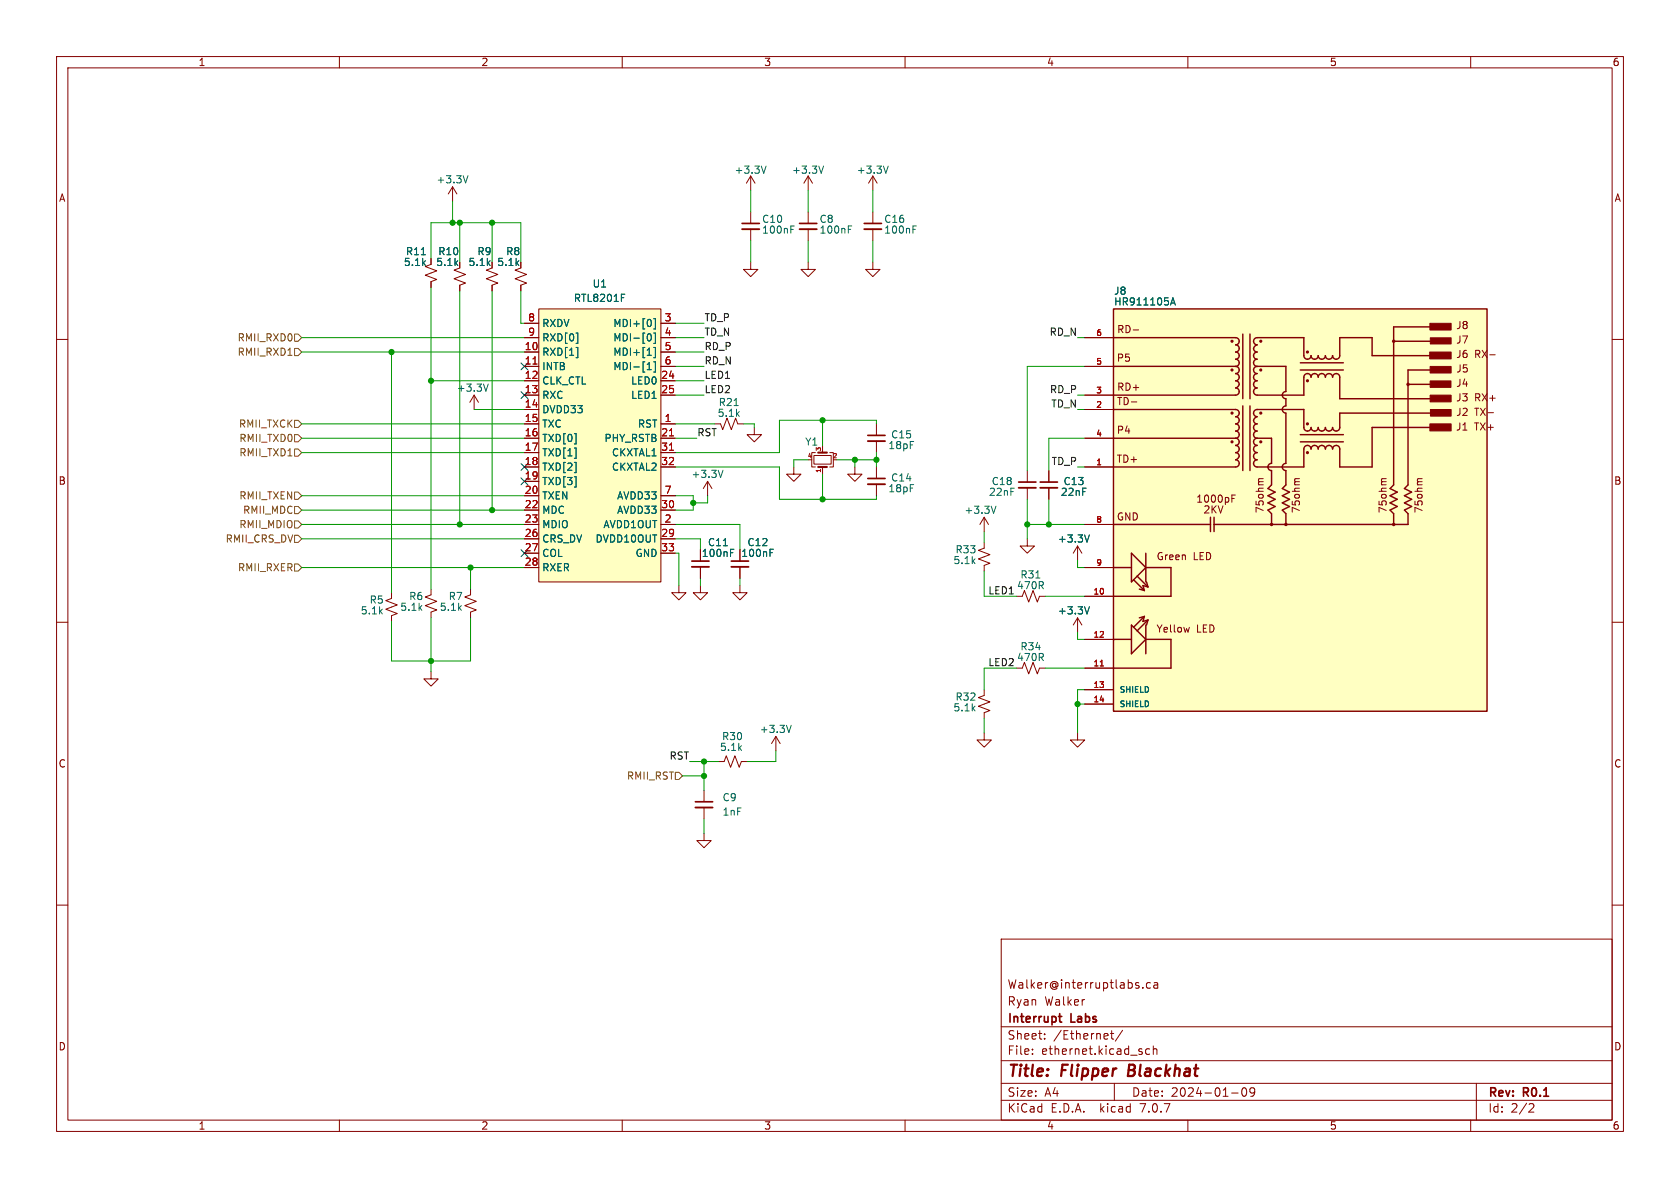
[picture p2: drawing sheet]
<svg xmlns="http://www.w3.org/2000/svg" width="297mm" height="210mm" viewBox="0 0 297 210" stroke-linecap="round" stroke-linejoin="round" font-family="sans-serif">
<g fill="none" stroke="#840000" stroke-width=".18">
<path d="M10 10h277v190h-277zM12 12h273v186h-273zM60 10v2M110 10v2M160 10v2M210 10v2M260 10v2M80 33l-.8 1.3M80 33v2.6M80 33l.8 1.3M132.7 31.1l-.7 1.3M132.7 31.1v2.6"/>
<path d="M132.7 37.5v2M132.7 31.1l.8 1.3M142.9 31.1l-.8 1.3M142.9 31.1v2.6M142.9 37.5v2M142.9 31.1l.7 1.3M154.3 31.1l-.8 1.3M154.3 31.1v2.6M154.3 37.5v2M154.3 31.1l.8 1.3M10 60h2M76.2 45.7v1l-1 .4 2 .8-2 .7 2 .8-1 .4v1"/>
<path d="M81.3 46.4v1l-1 .4 2 .7-2 .8 2 .7-1 .4v1M87 46.4v1l-1 .4 2 .7-2 .8 2 .7-1 .4v1M92.1 46.4v1l-1 .4 2 .7-2 .8 2 .7-1 .4v1M92.7 59.7h2.5M92.7 57.2h2.5M95.2 54.6h21.6v48.3h-21.6zM116.8 59.7h2.6M116.8 57.2h2.6M132.7 46.4v1.2h1.3l-1.3 1.3-1.3-1.3h1.3M132.7 40.5v2M142.9 46.4v1.2h1.2l-1.2 1.3-1.3-1.3h1.3M142.9 40.5v2"/>
<path d="M154.3 46.4v1.2h1.3l-1.3 1.3-1.3-1.3h1.3M154.3 40.5v2M191.8 59.7h5M200.3 58.3h1M285 60h2M83.8 69.9l-.7 1.2M83.8 69.9v2.5M83.8 69.9l.8 1.2M92.7 74.9h2.5M92.7 72.4h2.5M92.7 69.9h2.5M92.7 77.5h2.5"/>
<path d="M92.7 64.8h2.5M92.7 62.2h2.5M92.7 67.3h2.5M116.8 74.9h2.6M116.8 69.9h2.6M116.8 77.5h2.6M116.8 64.8h2.6M116.8 62.2h2.6M116.8 67.3h2.6M126.4 74.9h1l.4 1 .7-2 .8 2 .7-2 .4 1h1M133.3 75.6v1.2h1.3l-1.3 1.3-1.2-1.3h1.2M145.4 78.7v1.3"/>
<path d="M154.9 74.9v2.1M154.9 78v2M191.8 72.4h5M191.8 69.9h5M191.8 77.5h5M191.8 64.8h5M200 71h1M263.4 62.7h.9M92.7 82.6h2.5M92.7 92.7h2.5M92.7 80h2.5M92.7 85.1h2.5"/>
<path d="M92.7 87.6h2.5M92.7 90.2h2.5M92.7 95.3h2.5M92.7 97.8h2.5M116.8 82.6h2.6M116.8 92.7h2.6M116.8 80h2.6M116.8 87.6h2.6M116.8 90.2h2.6M116.8 95.3h2.6M116.8 97.8h2.6M125.1 85.1l-.8 1.3"/>
<path d="M125.1 85.1v2.5M125.1 85.1l.8 1.3M140.3 82.6v1.2h1.3l-1.3 1.3-1.2-1.3h1.2M143.9 80.5h3v1.5h-3zM144.1 80h-.6v2.6h.6M145.4 82.6v1.2M146.7 80h.6v2.6h-.6M151.1 82.6v1.2h-1.2l1.2 1.3 1.3-1.3h-1.3M154.9 82.6v2M154.9 85.6v2M174 95.9v1l-1 .4 2 .7-2 .8 2 .8-1 .3v1.1M174 91.4v2.6"/>
<path d="M174 91.4l-.8 1.3M174 91.4l.8 1.3M181.6 95.3v1.2h1.3l-1.3 1.3-1.3-1.3h1.3M181.6 83.2v2M181.6 86.2v2.1M185.4 83.2v2M185.4 86.2v2.1M190.5 96.5v2.6M190.5 96.5l-.8 1.3M190.5 96.5l.8 1.3M191.8 82.6h5M191.8 92.7h5"/>
<path d="M217.8 88.1h.4M217.8 87.5h.6M223.3 84.6h-.6l-.2 .4M229.7 84.6h-.6l-.2 .4M245.1 84.6h-.7l-.2 .4M251.4 84.6h-.6l-.2 .4M10 110h2M69.2 104.8v1l-1 .4 2 .7-2 .8 2 .8-1 .3v1.1M76.2 118.7v1.3h1.3l-1.3 1.3-1.3-1.3h1.3M76.2 104.1v1.1l-1 .3 2 .8-2 .8 2 .7-1 .4v1M83.2 104.1v1.1l-1 .3 2 .8-2 .8 2 .7-1 .4v1M92.7 100.3h2.5"/>
<path d="M120 103.5v1.3h1.3l-1.3 1.2-1.3-1.2h1.3M123.8 103.5v1.3h-1.2l1.2 1.2 1.3-1.2h-1.3M123.8 100.2v2M130.8 103.5v1.3h1.3l-1.3 1.2-1.3-1.2h1.3M130.8 100.2v2M179.7 118.1h1l.4-1 .8 2 .7-2 .8 2 .4-1h1M179.7 105.4h1l.4-1 .8 2 .7-2 .8 2 .4-1h1M190.5 109.2l-.8 1.3M190.5 109.2v2.6M190.5 109.2l.8 1.3M191.8 105.4h5M191.8 118.1h5"/>
<path d="M191.8 113h5M191.8 100.3h5M210.3 110.9l-.3 .8M285 110h2M124.5 139.7v2M127 134.6h1l.4-1 .8 2 .7-2 .8 2 .4-1h1M137.2 130.2l-.8 1.2M137.2 130.2v2.5M137.2 130.2l.7 1.2M174 129.5v1.3h1.3l-1.3 1.3-1.3-1.3h1.3M174 121.9v1l-1 .4 2 .8-2 .7 2 .8-1 .4v1M190.5 129.5v1.3h1.3l-1.3 1.3-1.3-1.3h1.3"/>
<path d="M191.8 121.9h5M191.8 124.5h5M10 160h2M124.5 147.3v1.3h1.2l-1.2 1.3-1.3-1.3h1.3M124.5 142.7v2.1M285 160h2M177 166h108v32h-108zM202 174.6v.1M203.4 173.8l-.4-.1-.3 .3v.4l.1 .2h.6M204 173.8h.6l.1 .9M204.7 174.1h-.5a.29 .29 0 0 0-.2 .3 .29 .29 0 0 0 .2 .3l.5-.1M60 198v2"/>
<path d="M110 198v2M160 198v2M177 194.5h108M177 191.5h108M177 187.5h108M177 181.5h108M182.5 186.3v.1M182.5 185.5v.1M184.7 183.6v.1M184.7 182.8v.1M196.3 182.7h.6M196.5 182.2v1.3l.4 .2"/>
<path d="M197 191.5v3M198.5 182.1l-1.3 2M203.2 185.5l-.4-.1-.3 .3v.4l.2 .2h.5M203.9 185.5l.2-.1 .4 .1v.9M203.9 184.9v1.5M210 198v2M217.7 193.2h1.2M219.7 192.4l.2-.1a.81 .81 0 0 1 .6 .6 .81 .81 0 0 1-.3 .8l-.2 .1a.81 .81 0 0 1-.3-1.4zM221.8 192.9l-.3 .3h-.3l-.2-.3 .1-.5 .4-.1 .2 .1a.99 .99 0 0 1-.3 1.4h-.3M260 198v2M261 191.5v6.5M270.5 195.1l.5 .1 .2 .3-1 1.1h1"/>
</g>
<path d="M199.6 188.2l-.2 2h.8" fill="none" stroke="#840000" stroke-width=".4"/>
<path d="M131.2 39.5h3M141.4 39.5h3M152.8 39.5h3M153.4 77h3.1M122.3 99.2h3M129.3 99.2h3M153.4 84.6h3.1M180.1 85.2h3M183.9 85.2h3M122.9 141.7h3.1M187.1 179.7h.6M187.3 179.2v1.3l.4 .2" fill="none" stroke="#840000" stroke-width=".3"/>
<g fill="none" stroke="#006464" stroke-width=".18">
<path d="M82.7 31.1l-.4 1.2M135.4 29.4l-.4 1.2M139.8 39.9h.6M145.6 29.4l-.4 1.2M150 39.9h.6M157 29.4l-.4 1.2M161.4 39.9h.6M74.5 45h.7M101.8 58.9h.3v1.8h-.3M109.9 52.6h.4M109.9 52h.6M114.6 59.1l.1-.1a.68 .68 0 0 1 .5 .6 .68 .68 0 0 1-.5 .7l-.1-.1"/>
<path d="M115 56.6l.1 .3-.1 .7M115.6 56.3h.3v1.9h-.3M115.6 58.9h.3v1.8h-.3M139.8 40.6h.4M150 40.5h.4M161.4 40.5h.4M206.9 53.9l.5-1.3 .4 1.3M207.1 53.6h.6M86.3 67.9l-.4 1.3M101.5 76.7h.3v1.8h-.3M101.5 79.2h.3v1.8h-.3M101.8 61.4h.3v1.8h-.3"/>
<path d="M114.4 62.8h.7M114.4 65.3h.7M114.5 64.4l.3-.3v1.2M115.6 61.4h.3v1.8h-.3M115.6 64h.3v1.8h-.3M129.8 71.7h.7M101.5 81.7h.3v1.9h-.3M101.5 84.3h.3v1.8h-.3M127.8 83.1l-.4 1.3M127.9 96.5h.7M129.1 97.7h.5M129.1 97.1h.7"/>
<path d="M136.1 97.7h.5M136.1 97.1h.6M176.1 89.5l-.4 1.2M192.6 94.6l-.4 1.2M183.1 102.2h.7M192.6 107.3l-.4 1.2M139.9 128.2l-.4 1.3"/>
</g>
<path d="M131.2 40.5h3M141.4 40.5h3M152.8 40.5h3M153.4 78h3.1M153.4 85.6h3.1M180.1 86.2h3M183.9 86.2h3M122.3 100.2h3M129.3 100.2h3M122.9 142.7h3.1" fill="none" stroke="#840000" stroke-width=".33"/>
<g fill="#ffffc2" stroke="#ffffc2" stroke-width=".18">
<path d="M196.8 54.6h66.1v71.1h-66.1z"/>
<path d="M95.2 54.6h21.6v48.3h-21.6z"/>
</g>
<g fill="none" stroke="#840000" stroke-width=".25">
<path d="M196.8 54.6h66.1v71.1h-66.1zM196.8 59.7h21.6a.63 .63 0 0 1 .7 .6 .63 .63 0 0 1-.7 .7 .63 .63 0 0 1 .7 .6 .63 .63 0 0 1-.7 .6 .63 .63 0 0 1 .7 .7 .63 .63 0 0 1-.7 .6 .63 .63 0 0 1 .7 .6 .63 .63 0 0 1-.7 .7M219.7 59.1v11.4M221 59.1v11.4M253.4 57.8h-7v27.9l-.7 .7 1.3 .6-1.3 .6 1.3 .7-1.3 .6 1.3 .6-1.3 .7 .7 .6v1.9M196.8 72.4h21.6a.63 .63 0 0 1 .7 .6 .63 .63 0 0 1-.7 .7 .63 .63 0 0 1 .7 .6 .63 .63 0 0 1-.7 .6 .63 .63 0 0 1 .7 .7 .63 .63 0 0 1-.7 .6 .63 .63 0 0 1 .7 .6 .63 .63 0 0 1-.7 .7M196.8 77.5h21.6M196.8 64.8h21.6M218.4 77.5a.63 .63 0 0 1 .7 .6 .63 .63 0 0 1-.7 .6 .63 .63 0 0 1 .7 .7 .63 .63 0 0 1-.7 .6 .63 .63 0 0 1 .7 .6 .63 .63 0 0 1-.7 .7 .63 .63 0 0 1 .7 .6 .63 .63 0 0 1-.7 .7h-21.6M218.4 64.8a.63 .63 0 0 1 .7 .6 .63 .63 0 0 1-.7 .6 .63 .63 0 0 1 .7 .7 .63 .63 0 0 1-.7 .6 .63 .63 0 0 1 .7 .6 .63 .63 0 0 1-.7 .7 .63 .63 0 0 1 .7 .6 .63 .63 0 0 1-.7 .7h-21.6M219.7 71.8v11.4M221 71.8v11.4"/>
<path d="M222.2 64.8a.63 .63 0 0 0-.6 .6 .63 .63 0 0 0 .6 .6 .63 .63 0 0 0-.6 .7 .63 .63 0 0 0 .6 .6 .63 .63 0 0 0-.6 .6 .63 .63 0 0 0 .6 .7 .63 .63 0 0 0-.6 .6 .63 .63 0 0 0 .6 .7h8.3v-3.2a.63 .63 0 0 1 .6-.7 .63 .63 0 0 1 .7 .7 .63 .63 0 0 1 .6-.7 .63 .63 0 0 1 .6 .7 .63 .63 0 0 1 .7-.7 .63 .63 0 0 1 .6 .7 .63 .63 0 0 1 .6-.7 .63 .63 0 0 1 .7 .7 .63 .63 0 0 1 .6-.7 .63 .63 0 0 1 .7 .7v3.8h16.5M222.2 77.5h2.6v4.4a.63 .63 0 0 0-.6 .7 .63 .63 0 0 0 .6 .6v2.5l-.6 .7 1.2 .6-1.2 .6 1.2 .7-1.2 .6 1.2 .6-1.2 .7 .6 .6v1.9M222.2 64.8h5.1v4.4a.63 .63 0 0 0-.6 .7 .63 .63 0 0 0 .6 .6v1.3a.63 .63 0 0 0-.6 .6 .63 .63 0 0 0 .6 .6v8.9a.63 .63 0 0 0-.6 .7 .63 .63 0 0 0 .6 .6v2.5l-.6 .7 1.3 .6-1.3 .6 1.3 .7-1.3 .6 1.3 .6-1.3 .7 .6 .6v1.9M229.9 78.1h7.6M229.9 76.8h7.6M229.9 65.4h7.6M229.9 64.1h7.6M246.4 60.3h7M248.9 67.9h4.5M253.4 75.6h-10.8v7h-5.7v-3.2a.63 .63 0 0 0-.7-.7 .63 .63 0 0 0-.6 .7 .63 .63 0 0 0-.7-.7 .63 .63 0 0 0-.6 .7 .63 .63 0 0 0-.6-.7 .63 .63 0 0 0-.7 .7 .63 .63 0 0 0-.6-.7 .63 .63 0 0 0-.6 .7 .63 .63 0 0 0-.7-.7 .63 .63 0 0 0-.6 .7v3.2h-8.3a.63 .63 0 0 1-.6-.7 .63 .63 0 0 1 .6-.6 .63 .63 0 0 1-.6-.7 .63 .63 0 0 1 .6-.6 .63 .63 0 0 1-.6-.6 .63 .63 0 0 1 .6-.7 .63 .63 0 0 1-.6-.6 .63 .63 0 0 1 .6-.6M253.4 73h-16.5v2.6a.63 .63 0 0 1-.7 .6 .63 .63 0 0 1-.6-.6 .63 .63 0 0 1-.7 .6 .63 .63 0 0 1-.6-.6 .63 .63 0 0 1-.6 .6 .63 .63 0 0 1-.7-.6 .63 .63 0 0 1-.6 .6 .63 .63 0 0 1-.6-.6 .63 .63 0 0 1-.7 .6 .63 .63 0 0 1-.6-.6v-3.2h-8.3a.63 .63 0 0 0-.6 .6 .63 .63 0 0 0 .6 .7 .63 .63 0 0 0-.6 .6 .63 .63 0 0 0 .6 .6 .63 .63 0 0 0-.6 .7 .63 .63 0 0 0 .6 .6 .63 .63 0 0 0-.6 .6 .63 .63 0 0 0 .6 .7M253.4 62.9h-10.8v-3.2h-5.7v3.2a.63 .63 0 0 1-.7 .6 .63 .63 0 0 1-.6-.6 .63 .63 0 0 1-.7 .6 .63 .63 0 0 1-.6-.6 .63 .63 0 0 1-.6 .6 .63 .63 0 0 1-.7-.6 .63 .63 0 0 1-.6 .6 .63 .63 0 0 1-.6-.6 .63 .63 0 0 1-.7 .6 .63 .63 0 0 1-.6-.6v-3.2h-8.3a.63 .63 0 0 0-.6 .6 .63 .63 0 0 0 .6 .7 .63 .63 0 0 0-.6 .6 .63 .63 0 0 0 .6 .6 .63 .63 0 0 0-.6 .7 .63 .63 0 0 0 .6 .6 .63 .63 0 0 0-.6 .6 .63 .63 0 0 0 .6 .7"/>
<path d="M253.4 65.4h-4.5v20.3l-.6 .7 1.3 .6-1.3 .6 1.3 .7-1.3 .6 1.3 .6-1.3 .7 .6 .6v1.9h-34.3M196.8 92.7h17.2M200 97.8l2.6 2.5-2.6 2.6zM202.6 97.8v5.1M214 91.4v2.6M214.6 91.4v2.6M196.8 113h3.2M196.8 100.3h3.2M200.4 110.9l-.4-.4v5.1l2.6-2.6M200.4 102.5l1.9 1.9M200.4 110.9l2.2 2.1M201 101.9l1.9 1.9"/>
<path d="M201.4 104.1l.9 .3M202.3 109l-1.9 1.9M202.3 109l-.9 .2M202.3 109l-.2 .9 .8-.3M202.6 113h4.4v5.1h-10.2M202.6 100.3h4.4v5.1h-10.2M202.6 110.5v5.1M202.7 102.9l.2 .9M202.9 109.6l-1.9 1.9M202.9 103.8l-.8-.3 .2 .9M202.9 109.6l-.2 .9"/>
<circle cx="217.8" cy="65.4" r=".15"/>
<circle cx="217.8" cy="78.1" r=".15"/>
<circle cx="217.8" cy="73" r=".15"/>
<circle cx="217.8" cy="60.3" r=".15"/>
<circle cx="222.9" cy="60.3" r=".15"/>
<circle cx="222.9" cy="78.1" r=".15"/>
<circle cx="222.9" cy="73" r=".15"/>
<circle cx="222.9" cy="65.4" r=".15"/>
<circle cx="231.1" cy="62.2" r=".15"/>
<circle cx="231.1" cy="74.9" r=".15"/>
<circle cx="231.1" cy="67.3" r=".15"/>
<circle cx="246.4" cy="60.3" r=".18"/>
<circle cx="248.9" cy="67.9" r=".18"/>
<circle cx="224.8" cy="92.7" r=".18"/>
<circle cx="227.3" cy="92.7" r=".18"/>
<circle cx="231.1" cy="80" r=".15"/>
<circle cx="246.4" cy="92.7" r=".18"/>
</g>
<g fill="#840000" stroke="#840000" stroke-width=".18">
<path d="M252.8 62.2h3.7v1.2h-3.7z"/>
<path d="M252.8 74.9h3.7v1.3h-3.7z"/>
<path d="M252.8 57.2h3.7v1.1h-3.7z"/>
<path d="M252.8 69.9h3.7v1.1h-3.7z"/>
<path d="M252.8 67.3h3.7v1.2h-3.7z"/>
<path d="M252.8 64.8h3.7v1.1h-3.7z"/>
<path d="M252.9 59.7h3.6v1.1h-3.6z"/>
<path d="M252.9 72.4h3.6v1.2h-3.6z"/>
</g>
<path d="M94.2 64.4h.7M118.4 77.1h.7M118.4 79.6h.7M194.5 117.7h.6" fill="none" stroke="#a90000" stroke-width=".18"/>
<path d="M144.7 82.6h1.5M144.7 80h1.5" fill="none" stroke="#840000" stroke-width=".38"/>
<path d="M52.1 59.1h.6l.6 .6-.6 .6h-.6zM50.9 62.8h.7M52.1 61.6h.6l.6 .6-.6 .7h-.6zM52.1 74.3h.6l.6 .6-.6 .7h-.6zM52.1 79.4h.6l.6 .6-.6 .6h-.6zM52.1 76.8h.6l.6 .7-.6 .6h-.6zM52.1 92.1h.6l.6 .6-.6 .6h-.6zM52.1 94.6h.6l.6 .7-.6 .6h-.6zM52.1 99.7h.6l.6 .6-.6 .7h-.6zM52.1 87h.6l.6 .6-.6 .7h-.6zM52.1 89.5h.6l.6 .7-.6 .6h-.6zM119.4 136.5h.6l.6 .7-.6 .6h-.6z" fill="none" stroke="#725600" stroke-width=".18"/>
<g fill="none" stroke="#009600" stroke-width=".18">
<path d="M80 35.6v3.8M81.3 39.4v7M87 39.4v7M132.7 33.7v3.8M142.9 33.7v3.8M154.3 33.7v3.8M53.3 59.7h39.4M76.2 45.7v-6.3h15.9v7M76.2 50.8v53.3M81.3 51.4v41.3M87 51.4v38.8M92.1 51.4v5.8h.6"/>
<path d="M119.4 59.7h5.1M119.4 57.2h5.1M132.7 42.5v3.9M142.9 42.5v3.9M154.3 42.5v3.9M190.5 59.7h1.3M53.3 62.2h39.4M53.3 77.5h39.4M53.3 74.9h39.4M69.2 62.2v42.6M76.2 67.3h16.5M83.8 72.4h8.9"/>
<path d="M119.4 64.8h5.1M119.4 69.9h5.1M119.4 62.2h5.1M119.4 77.5h3.8M119.4 74.9h7M119.4 67.3h5.1M131.4 74.9h1.9v.7M145.4 74.3v4.4M154.9 74.9v-.6h-17.1v5.7h-18.4M190.5 72.4h1.3M190.5 69.9h1.3M191.8 64.8h-10.2v18.4"/>
<path d="M191.8 77.5h-6.4v5.7M53.3 92.7h39.4M53.3 90.2h39.4M53.3 80h39.4M53.3 95.3h39.4M53.3 87.6h39.4M119.4 82.6h18.4v5.7h17.1v-.7M119.4 92.7h11.4v4.5M119.4 95.3h4.4v1.9M119.4 97.8h.6v5.7M119.4 87.6h3.2v2.6h-3.2M125.1 87.6v1.3h-2.5"/>
<path d="M142.9 81.3h-2.6v1.3M145.4 83.8v4.5M148 81.3h6.9M151.1 81.3v1.3M154.9 80v2.6M174 94v1.9M181.6 88.3v7M181.6 92.7h10.2M185.4 88.3v4.4M190.5 99.1v1.2h1.3M190.5 82.6h1.3M53.3 100.3h39.4"/>
<path d="M76.2 109.2v9.5M83.2 109.2v7.6h-14v-6.9M83.2 100.3v3.8M123.8 102.2v1.3M130.8 102.2v1.3M174 101v4.4h5.7M179.7 118.1h-5.7v3.8M184.8 105.4h7M184.8 118.1h7M190.5 111.8v1.2h1.3M120.6 137.2h3.9M121.9 134.6h5.1"/>
<path d="M124.5 134.6v5.1M137.2 132.7v1.9h-5.1M174 127v2.5M190.5 124.5h1.3M191.8 121.9h-1.3v7.6M124.5 144.8v2.5"/>
</g>
<path d="M92.1 64.2l1.2 1.2M92.1 69.2l1.2 1.3M93.3 64.2l-1.2 1.2M93.3 69.2l-1.2 1.3M92.1 84.5l1.2 1.2M92.1 81.9l1.2 1.3M92.1 97.2l1.2 1.2M93.3 84.5l-1.2 1.2M93.3 81.9l-1.2 1.3M93.3 97.2l-1.2 1.2" fill="none" stroke="#000084" stroke-width=".18"/>
<g fill="#009600" stroke="#009600" stroke-width=".18">
<circle cx="124.5" cy="134.6" r=".46"/>
<circle cx="124.5" cy="137.2" r=".46"/>
<circle cx="76.2" cy="67.3" r=".46"/>
<circle cx="69.2" cy="62.2" r=".46"/>
<circle cx="87" cy="39.4" r=".46"/>
<circle cx="81.3" cy="39.4" r=".46"/>
<circle cx="80" cy="39.4" r=".46"/>
<circle cx="181.6" cy="92.7" r=".46"/>
<circle cx="185.4" cy="92.7" r=".46"/>
<circle cx="151.1" cy="81.3" r=".46"/>
<circle cx="154.9" cy="81.3" r=".46"/>
<circle cx="190.5" cy="124.5" r=".46"/>
<circle cx="83.2" cy="100.3" r=".46"/>
<circle cx="87" cy="90.2" r=".46"/>
<circle cx="81.3" cy="92.7" r=".46"/>
<circle cx="76.2" cy="116.8" r=".46"/>
<circle cx="145.4" cy="88.3" r=".46"/>
<circle cx="122.6" cy="88.9" r=".46"/>
<circle cx="145.4" cy="74.3" r=".46"/>
</g>
<g font-size="2.8" fill="#840000">
<text x="178" y="190.9">Title:</text>
<text x="187.7" y="190.9">Flipper</text>
<text x="200.3" y="190.9">Blackhat</text>
</g>
<g font-size="2.1" fill="#840000">
<text x="178" y="178">Ryan</text>
<text x="178" y="175">Walker@interruptlabs.ca</text>
<text x="184.7" y="178">Walker</text>
<text x="178" y="184">Sheet:</text>
<text x="178" y="181.2">Interrupt</text>
<text x="186.2" y="184">/Ethernet/</text>
<text x="189.4" y="181.2">Labs</text>
<text x="178" y="186.7">File:</text>
<text x="184.1" y="186.7">ethernet.kicad_sch</text>
<text x="178" y="196.9">KiCad</text>
<text x="178" y="194.1">Size:</text>
<text x="184.7" y="194.1">A4</text>
<text x="185.7" y="196.9">E.D.A.</text>
<text x="194.6" y="196.9">kicad</text>
<text x="200" y="194.1">Date:</text>
<text x="201.8" y="196.9">7.0.7</text>
<text x="207" y="194.1">2024-01-09</text>
<text x="263" y="194.3">Rev:</text>
<text x="263" y="196.9">Id:</text>
<text x="267.1" y="196.9">2/2</text>
<text x="269.4" y="194.3">R0.1</text>
</g>
<g font-size="1.8" fill="#840000">
<text x="35" y="11.9">1</text>
<text x="85" y="11.9">2</text>
<text x="135" y="11.9">3</text>
<text x="185" y="11.9">4</text>
<text x="235" y="11.9">5</text>
<text x="285" y="11.9">6</text>
<text x="10.3" y="35.9">A</text>
<text x="285.3" y="35.9">A</text>
<text x="197.4" y="59.1">RD-</text>
<text x="257.3" y="58.4">J8</text>
<text x="197.3" y="64.2">P5</text>
<text x="257.3" y="63.5">J6</text>
<text x="257.3" y="61">J7</text>
<text x="260.7" y="63.5">RX-</text>
<text x="197.4" y="71.8">TD-</text>
<text x="197.4" y="69.3">RD+</text>
<text x="257.3" y="71.2">J3</text>
<text x="257.3" y="68.6">J4</text>
<text x="257.4" y="66.1">J5</text>
<text x="260.7" y="71.2">RX+</text>
<text x="197.3" y="76.9">P4</text>
<text x="257.3" y="76.3">J1</text>
<text x="257.3" y="73.7">J2</text>
<text x="260.7" y="76.3">TX+</text>
<text x="260.7" y="73.7">TX-</text>
<text x="197.3" y="82">TD+</text>
<text x="10.3" y="85.9">B</text>
<text x="211.4" y="89.1">1000pF</text>
<text x="285.3" y="85.9">B</text>
<text x="197.3" y="92.2">GND</text>
<text x="212.6" y="91">2KV</text>
<text x="223.6" y="90.8" transform="rotate(-90 223.6 90.8)">75ohm</text>
<text x="230" y="90.8" transform="rotate(-90 230 90.8)">75ohm</text>
<text x="245.4" y="90.8" transform="rotate(-90 245.4 90.8)">75ohm</text>
<text x="251.7" y="90.8" transform="rotate(-90 251.7 90.8)">75ohm</text>
<text x="124" y="98.7">100nF</text>
<text x="131" y="98.6">100nF</text>
<text x="204.4" y="99.2">Green</text>
<text x="210.9" y="99.2">LED</text>
<text x="204.3" y="112">Yellow</text>
<text x="211.5" y="112">LED</text>
<text x="10.3" y="135.9">C</text>
<text x="285.3" y="135.9">C</text>
<text x="10.3" y="185.9">D</text>
<text x="285.3" y="185.9">D</text>
<text x="35" y="199.9">1</text>
<text x="85" y="199.9">2</text>
<text x="135" y="199.9">3</text>
<text x="185" y="199.9">4</text>
<text x="235" y="199.9">5</text>
<text x="285" y="199.9">6</text>
</g>
<g font-size="1.8" fill="#006464">
<text x="77.1" y="32.6">+3.3V</text>
<text x="129.8" y="30.9">+3.3V</text>
<text x="139.9" y="30.9">+3.3V</text>
<text x="151.4" y="30.9">+3.3V</text>
<text x="134.6" y="41.5">100nF</text>
<text x="134.6" y="39.6">C10</text>
<text x="144.8" y="39.6">C8</text>
<text x="144.8" y="41.5">100nF</text>
<text x="156.2" y="41.5">100nF</text>
<text x="156.2" y="39.6">C16</text>
<text x="71.3" y="47.2">5.1k</text>
<text x="71.7" y="45.3">R11</text>
<text x="77" y="47.2">5.1k</text>
<text x="77.4" y="45.3">R10</text>
<text x="82.7" y="47.2">5.1k</text>
<text x="84.3" y="45.3">R9</text>
<text x="87.8" y="47.2">5.1k</text>
<text x="89.4" y="45.3">R8</text>
<text x="101.3" y="53.6">RTL8201F</text>
<text x="104.7" y="51">U1</text>
<text x="196.9" y="52.3">J8</text>
<text x="95.8" y="58">RXDV</text>
<text x="108.3" y="58">MDI+[0]</text>
<text x="196.9" y="54.2">HR911105A</text>
<text x="95.8" y="63.1">RXD[1]</text>
<text x="95.8" y="65.6">INTB</text>
<text x="95.8" y="60.6">RXD[0]</text>
<text x="108.3" y="60.6">MDI-[0]</text>
<text x="108.3" y="63.1">MDI+[1]</text>
<text x="108.3" y="65.6">MDI-[1]</text>
<text x="80.7" y="69.4">+3.3V</text>
<text x="95.8" y="68.2">CLK_CTL</text>
<text x="95.8" y="70.7">RXC</text>
<text x="111.5" y="68.2">LED0</text>
<text x="111.5" y="70.7">LED1</text>
<text x="127" y="72">R21</text>
<text x="95.8" y="73.3">DVDD33</text>
<text x="95.8" y="75.8">TXC</text>
<text x="112.7" y="75.8">RST</text>
<text x="126.8" y="73.9">5.1k</text>
<text x="157.4" y="77.7">C15</text>
<text x="95.8" y="78.3">TXD[0]</text>
<text x="95.8" y="80.9">TXD[1]</text>
<text x="95.8" y="83.4">TXD[2]</text>
<text x="106.8" y="78.3">PHY_RSTB</text>
<text x="108.1" y="80.9">CKXTAL1</text>
<text x="108.1" y="83.4">CKXTAL2</text>
<text x="142.3" y="79">Y1</text>
<text x="157" y="79.6">18pF</text>
<text x="95.8" y="86">TXD[3]</text>
<text x="95.8" y="88.5">TXEN</text>
<text x="109" y="88.5">AVDD33</text>
<text x="122.2" y="84.7">+3.3V</text>
<text x="157" y="87.2">18pF</text>
<text x="157.4" y="85.3">C14</text>
<text x="174.7" y="87.9">22nF</text>
<text x="175.2" y="86">C18</text>
<text x="187.4" y="87.9">22nF</text>
<text x="187.9" y="86">C13</text>
<text x="95.8" y="91">MDC</text>
<text x="95.8" y="93.6">MDIO</text>
<text x="106.6" y="93.6">AVDD1OUT</text>
<text x="109" y="91">AVDD33</text>
<text x="170.4" y="91">+3.3V</text>
<text x="95.8" y="96.1">CRS_DV</text>
<text x="95.8" y="98.7">COL</text>
<text x="95.8" y="101.2">RXER</text>
<text x="105.2" y="96.1">DVDD10OUT</text>
<text x="112.3" y="98.7">GND</text>
<text x="125.1" y="96.8">C11</text>
<text x="132" y="96.7">C12</text>
<text x="168.5" y="99.9">5.1k</text>
<text x="168.8" y="98">R33</text>
<text x="186.9" y="96.1">+3.3V</text>
<text x="65.3" y="106.9">R5</text>
<text x="72.2" y="106.3">R6</text>
<text x="79.2" y="106.3">R7</text>
<text x="179.7" y="104.4">470R</text>
<text x="180.3" y="102.5">R31</text>
<text x="63.7" y="108.8">5.1k</text>
<text x="70.7" y="108.2">5.1k</text>
<text x="77.7" y="108.2">5.1k</text>
<text x="186.9" y="108.8">+3.3V</text>
<text x="179.7" y="117.1">470R</text>
<text x="180.3" y="115.2">R34</text>
<text x="168.5" y="126">5.1k</text>
<text x="168.8" y="124.1">R32</text>
<text x="127.5" y="131">R30</text>
<text x="134.2" y="129.8">+3.3V</text>
<text x="127.2" y="132.9">5.1k</text>
<text x="127.6" y="141.8">C9</text>
<text x="127.6" y="144.4">1nF</text>
</g>
<g font-size="1.8" fill="#a90000">
<text x="93.3" y="56.9">8</text>
<text x="93.3" y="59.4">9</text>
<text x="117.4" y="56.9">3</text>
<text x="117.4" y="59.4">4</text>
<text x="92.7" y="62">10</text>
<text x="92.7" y="64.5">11</text>
<text x="117.4" y="62">5</text>
<text x="117.4" y="64.5">6</text>
<text x="92.7" y="67.1">12</text>
<text x="92.7" y="69.6">13</text>
<text x="116.8" y="67.1">24</text>
<text x="116.8" y="69.6">25</text>
<text x="92.7" y="72.1">14</text>
<text x="92.7" y="74.7">15</text>
<text x="92.7" y="77.2">16</text>
<text x="116.8" y="77.2">21</text>
<text x="117.4" y="74.7">1</text>
<text x="92.7" y="79.8">17</text>
<text x="92.7" y="82.3">18</text>
<text x="116.8" y="79.8">31</text>
<text x="116.8" y="82.3">32</text>
<text x="92.7" y="84.8">19</text>
<text x="92.7" y="87.4">20</text>
<text x="92.7" y="89.9">22</text>
<text x="116.8" y="89.9">30</text>
<text x="117.4" y="87.4">7</text>
<text x="92.7" y="92.5">23</text>
<text x="92.7" y="95">26</text>
<text x="116.8" y="95">29</text>
<text x="117.4" y="92.5">2</text>
<text x="92.7" y="97.5">27</text>
<text x="92.7" y="100.1">28</text>
<text x="116.8" y="97.5">33</text>
</g>
<g font-size="1.8" fill="#0f0f0f">
<text x="124.5" y="56.9">TD_P</text>
<text x="124.5" y="59.4">TD_N</text>
<text x="185.5" y="59.4">RD_N</text>
<text x="124.5" y="62">RD_P</text>
<text x="124.5" y="64.5">RD_N</text>
<text x="124.5" y="67">LED1</text>
<text x="124.5" y="69.6">LED2</text>
<text x="185.5" y="69.6">RD_P</text>
<text x="123.2" y="77.2">RST</text>
<text x="185.8" y="72.1">TD_N</text>
<text x="185.8" y="82.3">TD_P</text>
<text x="174.6" y="105.1">LED1</text>
<text x="174.6" y="117.8">LED2</text>
<text x="118.3" y="134.4">RST</text>
</g>
<g font-size="1.8" fill="#725600">
<text x="41.9" y="63.1">RMII_RXD1</text>
<text x="41.9" y="60.6">RMII_RXD0</text>
<text x="42.1" y="75.8">RMII_TXCK</text>
<text x="42.2" y="80.9">RMII_TXD1</text>
<text x="42.2" y="78.3">RMII_TXD0</text>
<text x="42.2" y="88.5">RMII_TXEN</text>
<text x="42.2" y="93.6">RMII_MDIO</text>
<text x="42.9" y="91">RMII_MDC</text>
<text x="39.8" y="96.1">RMII_CRS_DV</text>
<text x="42" y="101.2">RMII_RXER</text>
<text x="110.7" y="138">RMII_RST</text>
</g>
<g font-size="1.4" fill="#a90000">
<text x="193.7" y="59.4">6</text>
<text x="193.7" y="64.5">5</text>
<text x="193.7" y="69.6">3</text>
<text x="193.7" y="72.1">2</text>
<text x="193.7" y="77.2">4</text>
<text x="193.7" y="82.3">1</text>
<text x="193.7" y="92.5">8</text>
<text x="193.7" y="100.1">9</text>
<text x="193.2" y="105.2">10</text>
<text x="193.2" y="112.8">12</text>
<text x="193.2" y="117.9">11</text>
<text x="193.2" y="121.7">13</text>
<text x="193.2" y="124.2">14</text>
</g>
<g font-size="1.4" fill="#006464">
<text x="197.9" y="122.7">SHIELD</text>
<text x="197.9" y="125.2">SHIELD</text>
</g>
<g font-size="1.1" fill="#a90000">
<text x="142.7" y="81">4</text>
<text x="145.2" y="83.7" transform="rotate(-90 145.2 83.7)">1</text>
<text x="145.2" y="79.9" transform="rotate(-90 145.2 79.9)">3</text>
<text x="147.1" y="81">2</text>
</g>
</svg>
